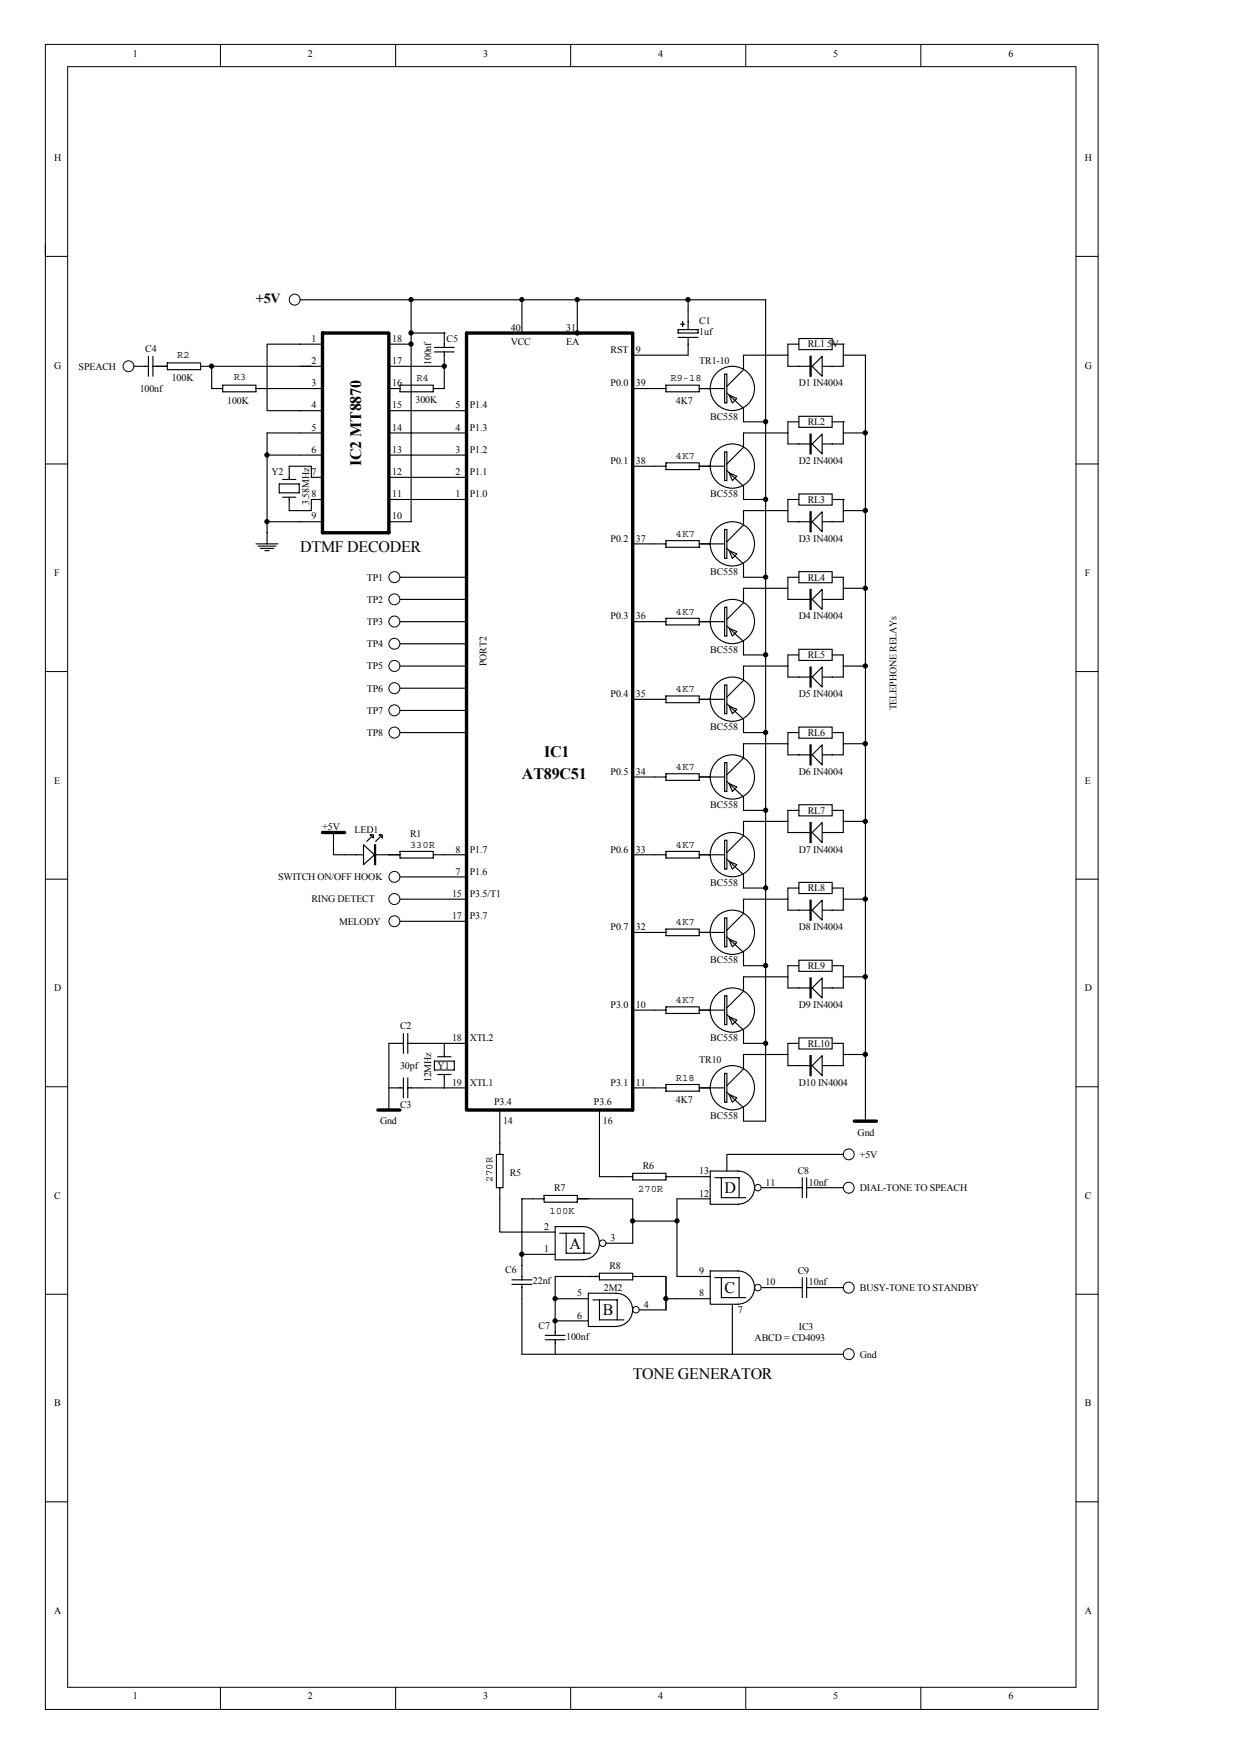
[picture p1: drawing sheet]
<svg xmlns="http://www.w3.org/2000/svg" width="210mm" height="297mm" viewBox="0 0 210 297" stroke-linecap="round" stroke-linejoin="round" font-family="sans-serif">
<g fill="none" stroke="#000" stroke-width=".17">
<path d="M7.7 7.5h178.2v281.8h-178.2zM11.5 11.3h170.6v274.3h-170.6zM37.3 7.5v3.8M67 7.5v3.8M96.6 7.5v3.8M126.2 7.5v3.8M155.9 7.5v3.8M7.7 43.4h3.8M182.1 43.4h3.8M7.7 78.5h3.8M182.1 78.5h3.8M7.7 113.7h3.8"/>
<path d="M182.1 113.7h3.8M7.7 148.8h3.8M182.1 148.8h3.8M7.7 183.9h3.8M182.1 183.9h3.8M7.7 219.1h3.8M182.1 219.1h3.8M7.7 254.2h3.8M182.1 254.2h3.8M37.3 285.6v3.7M67 285.6v3.7M96.6 285.6v3.7"/>
<path d="M126.2 285.6v3.7M155.9 285.6v3.7"/>
</g>
<path d="M79 56.4h28.1v131.5" fill="none" stroke="#000" stroke-width=".57"/>
<g fill="none" stroke="#000" stroke-width=".19">
<path d="M110.8 92.1h1.9M112.7 91.5h5.7v1.1h-5.7zM118.4 92.1h1.8M125.9 86.4v1.9M125.9 95.8v1.9"/>
<circle cx="124" cy="92" r="3.7"/>
</g>
<path d="M122.7 89.6h.3v4.9h-.3z" fill="#fff" stroke="#000" stroke-width=".19"/>
<path d="M123.4 93.2l1.3 .5-.7 .8z" fill="#fff" stroke="#000" stroke-width=".19"/>
<path d="M120 92.1h2.7M123 92.8l2.9 2.6v.4M125.9 88.3v.6l-2.9 2.8M133.4 88.3h9.3" fill="none" stroke="#000" stroke-width=".19"/>
<path d="M137.1 86.6h.2v3.4h-.2z" fill="#fff" stroke="#000" stroke-width=".19"/>
<path d="M137.5 88.3l1.7-1.7v3.4z" fill="#fff" stroke="#000" stroke-width=".19"/>
<path d="M107.1 92.1h3.7M125.9 86.4h7.5M133.4 84.5v3.8M135.2 83.6h5.7v1.9h-5.7zM142.7 84.5h.1M142.7 86.4h3.8M142.7 84.5v3.8M125.9 110.8h3.7M133.4 101.5h9.3" fill="none" stroke="#000" stroke-width=".19"/>
<path d="M137.1 99.8h.2v3.3h-.2z" fill="#fff" stroke="#000" stroke-width=".19"/>
<path d="M139.2 99.8v3.3l-1.7-1.6z" fill="#fff" stroke="#000" stroke-width=".19"/>
<g fill="none" stroke="#000" stroke-width=".19">
<path d="M133.4 99.6h-7.5v1.9M135.2 97.7h-1.8v3.8M140.9 97.7h1.8v3.8M142.7 99.6h3.8M110.8 105.2h1.9M110.8 118.4h1.9M112.7 104.6h5.7v1.2h-5.7zM112.7 117.8h5.7v1.1h-5.7zM118.4 105.2h1.8M118.4 118.4h1.8M125.9 109v1.8"/>
<circle cx="124" cy="105.2" r="3.7"/>
</g>
<path d="M122.7 102.8h.3v4.9h-.3z" fill="#fff" stroke="#000" stroke-width=".19"/>
<path d="M123.4 106.3l1.3 .6-.7 .8z" fill="#fff" stroke="#000" stroke-width=".19"/>
<g fill="none" stroke="#000" stroke-width=".19">
<path d="M135.2 96.8h5.7v1.8h-5.7zM118.4 118.4h1.8M120 105.2h2.7M123 106l2.9 2.6v.4M125.9 101.5v.5l-2.9 2.8M125.9 112.7v1.9M125.9 122.1v1.9"/>
<circle cx="124" cy="118.3" r="3.7"/>
</g>
<path d="M122.7 115.9h.3v4.9h-.3z" fill="#fff" stroke="#000" stroke-width=".19"/>
<path d="M123.4 119.5l1.3 .6-.7 .7z" fill="#fff" stroke="#000" stroke-width=".19"/>
<path d="M120 118.4h2.7M123 119.1l2.9 2.7v.3M125.9 114.6v.6l-2.9 2.8M133.4 114.6h9.3" fill="none" stroke="#000" stroke-width=".19"/>
<path d="M137.1 112.9h.2v3.4h-.2z" fill="#fff" stroke="#000" stroke-width=".19"/>
<path d="M139.2 112.9v3.4l-1.7-1.7z" fill="#fff" stroke="#000" stroke-width=".19"/>
<g fill="none" stroke="#000" stroke-width=".19">
<path d="M125.9 112.7h7.5M135.2 109.9h5.7v1.9h-5.7zM135.2 110.8h-1.8v3.8M140.9 110.8h1.8v3.8M142.7 112.7h3.8M110.8 131.5h1.9M112.7 131h5.7v1.1h-5.7zM118.4 131.5h1.8M125.9 124h3.7M125.9 125.9v1.9M125.9 135.3v1.9"/>
<circle cx="124" cy="131.5" r="3.7"/>
</g>
<path d="M122.7 129.1h.3v4.9h-.3z" fill="#fff" stroke="#000" stroke-width=".19"/>
<path d="M123.4 132.6l1.3 .6-.7 .8z" fill="#fff" stroke="#000" stroke-width=".19"/>
<path d="M120 131.5h2.7M123 132.3l2.9 2.6v.4M125.9 127.8v.5l-2.9 2.8M133.4 127.8h9.3" fill="none" stroke="#000" stroke-width=".19"/>
<path d="M137.1 126.1h.2v3.4h-.2z" fill="#fff" stroke="#000" stroke-width=".19"/>
<path d="M139.2 126.1v3.4l-1.7-1.7z" fill="#fff" stroke="#000" stroke-width=".19"/>
<g fill="none" stroke="#000" stroke-width=".19">
<path d="M125.9 137.2h3.7M125.9 125.9h7.5M125.9 139v1.9M135.2 123.1h5.7v1.8h-5.7zM135.2 124h-1.8v3.8M140.9 124h1.8v3.8M142.7 125.9h3.8M110.8 144.7h1.9M112.7 144.1h5.7v1.1h-5.7zM118.4 144.7h1.8M125.9 148.4v1.9"/>
<circle cx="124" cy="144.6" r="3.7"/>
</g>
<path d="M122.7 142.2h.3v4.9h-.3z" fill="#fff" stroke="#000" stroke-width=".19"/>
<path d="M123.4 145.8l1.3 .5-.7 .8z" fill="#fff" stroke="#000" stroke-width=".19"/>
<path d="M120 144.7h2.7M123 145.4l2.9 2.6v.4M125.9 140.9v.6l-2.9 2.8M133.4 140.9h9.3" fill="none" stroke="#000" stroke-width=".19"/>
<path d="M137.1 139.2h.2v3.4h-.2z" fill="#fff" stroke="#000" stroke-width=".19"/>
<path d="M139.2 139.2v3.4l-1.7-1.7z" fill="#fff" stroke="#000" stroke-width=".19"/>
<g fill="none" stroke="#000" stroke-width=".19">
<path d="M125.9 139h7.5M135.2 136.2h5.7v1.9h-5.7zM135.2 137.2h-1.8v3.7M140.9 137.2h1.8v3.7M142.7 139h3.8M110.8 157.8h1.9M112.7 157.2h5.7v1.2h-5.7zM118.4 157.8h1.8M125.9 150.3h3.7M125.9 152.2v1.9M125.9 161.6v1.8"/>
<circle cx="124" cy="157.8" r="3.7"/>
</g>
<path d="M122.7 155.4h.3v4.9h-.3z" fill="#fff" stroke="#000" stroke-width=".19"/>
<path d="M123.4 158.9l1.3 .6-.7 .8z" fill="#fff" stroke="#000" stroke-width=".19"/>
<path d="M120 157.8h2.7M123 158.6l2.9 2.6v.4M125.9 154.1v.5l-2.9 2.8M133.4 154.1h9.3" fill="none" stroke="#000" stroke-width=".19"/>
<path d="M137.1 152.4h.2v3.3h-.2z" fill="#fff" stroke="#000" stroke-width=".19"/>
<path d="M137.5 154.1l1.7-1.7v3.3z" fill="#fff" stroke="#000" stroke-width=".19"/>
<g fill="none" stroke="#000" stroke-width=".19">
<path d="M125.9 152.2h7.5M135.2 149.4h5.7v1.8h-5.7zM135.2 150.3h-1.8v3.8M140.9 150.3h1.8v3.8M142.7 152.2h3.8M110.8 171h1.9M112.7 170.4h5.7v1.1h-5.7zM118.4 171h1.8M125.9 163.4h3.7M125.9 165.3v1.9M125.9 174.7v1.9"/>
<circle cx="124" cy="171" r="3.7"/>
</g>
<path d="M122.7 168.5h.3v4.9h-.3z" fill="#fff" stroke="#000" stroke-width=".19"/>
<path d="M123.4 172.1l1.3 .6-.7 .7z" fill="#fff" stroke="#000" stroke-width=".19"/>
<path d="M120 171h2.7M123 171.7l2.9 2.6v.4M125.9 167.2v.6l-2.9 2.8M133.4 167.2h9.3" fill="none" stroke="#000" stroke-width=".19"/>
<path d="M137.1 165.5h.2v3.4h-.2z" fill="#fff" stroke="#000" stroke-width=".19"/>
<path d="M137.5 167.2l1.7-1.7v3.4z" fill="#fff" stroke="#000" stroke-width=".19"/>
<g fill="none" stroke="#000" stroke-width=".19">
<path d="M125.9 176.6h3.7M125.9 165.3h7.5M125.9 178.5v1.9M135.2 162.5h5.7v1.9h-5.7zM135.2 163.4h-1.8v3.8M140.9 163.4h1.8v3.8M142.7 165.3h3.8M110.8 184.1h1.9M112.7 183.6h5.7v1.1h-5.7zM118.4 184.1h1.8M125.9 187.9v1.9"/>
<circle cx="124" cy="184.1" r="3.7"/>
</g>
<path d="M122.7 181.7h.3v4.9h-.3z" fill="#fff" stroke="#000" stroke-width=".19"/>
<path d="M123.4 185.3l1.3 .5-.7 .8z" fill="#fff" stroke="#000" stroke-width=".19"/>
<path d="M120 184.1h2.7M123 184.9l2.9 2.6v.4M125.9 180.4v.5l-2.9 2.8M133.4 180.4h9.3" fill="none" stroke="#000" stroke-width=".19"/>
<path d="M137.1 178.7h.2v3.4h-.2z" fill="#fff" stroke="#000" stroke-width=".19"/>
<path d="M139.2 178.7v3.4l-1.7-1.7z" fill="#fff" stroke="#000" stroke-width=".19"/>
<g fill="none" stroke="#000" stroke-width=".19">
<path d="M110.8 78.9h1.9M112.7 78.3h5.7v1.2h-5.7zM118.4 78.9h1.8M125.9 73.3v1.8M146.5 60.1v129.7M125.9 97.7h3.7v92.1h-3.7M125.9 82.7v1.8M133.4 84.5h1.8M140.9 84.5h1.8M107.1 118.4h3.7M107.1 105.2h3.7M107.1 131.5h3.7"/>
<path d="M107.1 144.7h3.7M107.1 157.8h3.7M107.1 171h3.7M125.9 178.5h7.5M135.2 175.7h5.7v1.8h-5.7zM135.2 176.6h-1.8v3.8M140.9 176.6h1.8v3.8M142.7 178.5h3.8M107.1 184.1h3.7"/>
<circle cx="124" cy="78.9" r="3.7"/>
</g>
<g fill="#000" stroke="#000" stroke-width=".17">
<circle cx="146.5" cy="99.6" r=".37"/>
<circle cx="129.6" cy="110.8" r=".37"/>
<circle cx="146.5" cy="112.7" r=".37"/>
<circle cx="129.6" cy="124" r=".37"/>
<circle cx="129.6" cy="137.1" r=".36"/>
<circle cx="146.5" cy="125.9" r=".37"/>
<circle cx="146.5" cy="139" r=".37"/>
<circle cx="129.6" cy="150.3" r=".37"/>
<circle cx="146.5" cy="152.2" r=".37"/>
<circle cx="129.6" cy="163.4" r=".37"/>
<circle cx="129.6" cy="176.6" r=".36"/>
<circle cx="146.5" cy="165.3" r=".37"/>
<circle cx="146.5" cy="178.5" r=".37"/>
</g>
<path d="M122.7 76.5h.3v4.8h-.3z" fill="#fff" stroke="#000" stroke-width=".19"/>
<path d="M123.4 80l1.3 .6-.7 .7z" fill="#fff" stroke="#000" stroke-width=".19"/>
<path d="M120 78.9h2.7M123 79.7l2.9 2.6v.4M125.9 75.1v.6l-2.9 2.8M133.4 75.1h9.3" fill="none" stroke="#000" stroke-width=".19"/>
<path d="M137.1 73.5h.2v3.3h-.2z" fill="#fff" stroke="#000" stroke-width=".19"/>
<path d="M137.5 75.1l1.7-1.6v3.3z" fill="#fff" stroke="#000" stroke-width=".19"/>
<g fill="none" stroke="#000" stroke-width=".19">
<path d="M110.8 65.8h1.9M112.7 65.2h5.7v1.1h-5.7zM118.4 65.8h1.8M125.9 73.3h7.5M125.9 60.1v1.9M125.9 69.5v1.9M135.2 70.5h5.7v1.8h-5.7zM135.2 71.4h-1.8v3.7M140.9 71.4h1.8M142.7 71.4h.1M142.7 73.3h3.8M142.7 71.4v3.7"/>
<circle cx="124" cy="65.7" r="3.7"/>
</g>
<path d="M122.7 63.3h.3v4.9h-.3z" fill="#fff" stroke="#000" stroke-width=".19"/>
<path d="M123.4 66.9l1.3 .5-.7 .8z" fill="#fff" stroke="#000" stroke-width=".19"/>
<path d="M120 65.8h2.7M123 66.5l2.9 2.6v.4M125.9 62v.6l-2.9 2.8M133.4 62h9.3" fill="none" stroke="#000" stroke-width=".19"/>
<path d="M137.1 60.3h.2v3.4h-.2z" fill="#fff" stroke="#000" stroke-width=".19"/>
<path d="M139.2 60.3v3.4l-1.7-1.7z" fill="#fff" stroke="#000" stroke-width=".19"/>
<g fill="none" stroke="#000" stroke-width=".19">
<path d="M114.8 55.8h3.4v.6h-3.4zM114.8 57.1h3.4M115.2 54.9h.7M115.5 54.5v.7M116.5 52.6v3.2M116.5 57.1v3M129.6 50.7v47M135.2 57.3h5.7v1.9h-5.7zM135.2 58.3h-1.8v3.7M140.9 58.3h1.8M142.7 58.3h.1M142.7 58.3v3.7"/>
<path d="M107.1 65.8h3.7M107.1 78.9h3.7M125.9 60.1h7.5M125.9 71.4h3.7M142.7 60.1h3.8M125.9 84.5h3.7M58.3 144.7h9.4M62.8 141.7l-.7 .7M64.3 141.7l-.7 .7M65.8 176.6h2.5M68.3 174.9v3.4M69 176.6h2.5"/>
<path d="M69 174.9v3.4M73.5 179.6h3.4v1.5h-3.4zM74.1 178.9h2.2M75.2 176.6v2.3M74.1 181.9h2.2M75.2 181.9v2.2"/>
</g>
<g fill="#000" stroke="#000" stroke-width=".17">
<circle cx="146.5" cy="73.3" r=".37"/>
<circle cx="129.6" cy="84.5" r=".37"/>
<circle cx="129.6" cy="97.7" r=".36"/>
<circle cx="146.5" cy="86.4" r=".37"/>
</g>
<g fill="#fff" stroke="#000" stroke-width=".19">
<path d="M61.5 143l1.9 1.7-1.9 1.6z"/>
<path d="M64.2 141.3h.5v.5z"/>
<path d="M62.7 141.3h.5v.5z"/>
</g>
<path d="M63.4 143h.2v3.3h-.2z" fill="#fff" stroke="#000" stroke-width=".19"/>
<g fill="none" stroke="#000" stroke-width=".19">
<path d="M7.7 41.3v1.9M50.8 50.7h78.8M54.6 58.3h-9.4v11.2h9.4M65.8 58.3h3.8M69.6 50.7v37.6h-3.8M69.6 56.4h5.6M73.5 58.8h3.4M73.5 59.6h3.4M75.2 56.4h.1M75.2 56.4v2.4M75.2 59.6v2.4M88.3 50.7v5.7"/>
<path d="M97.7 50.7v5.7M116.5 50.7v1.9M22.7 62h2.4M25.1 60.3v3.4M25.9 62h2.4M25.9 60.3v3.4M28.3 61.4h5.7v1.2h-5.7zM34 62h20.6M35.8 62v3.8h1.9M37.7 65.2h5.6v1.1h-5.6zM43.3 65.8h11.3M54.6 77h-9.4v11.3h9.4"/>
<path d="M54.6 73.3h-9.4v3.7M65.8 62h9.4v3.8h-1.9M65.8 65.8h1.9M65.8 69.5h13.2M65.8 73.3h13.2M65.8 77h13.2M67.7 65.2h5.6v1.1h-5.6zM107.1 60.1h9.4M43.3 92.1h3.8M43.7 92.4h3M44.1 92.8h2.2M44.8 93.2h.8"/>
<path d="M45.2 88.3v3.8M47.3 81.9h3.4v1.5h-3.4zM47.8 81.2h2.3M47.8 84.2h2.3M49 84.2v2.2h3.7v-1.9h1.9M54.6 80.8h-1.9v-1.9h-3.7v2.3M65.8 80.8h13.2M65.8 84.5h13.2M67.7 97.7h11.3M67.7 101.5h11.3M67.7 105.2h11.3M67.7 109h11.3"/>
<path d="M67.7 112.7h11.3M67.7 116.5h11.3M67.7 120.2h11.3M67.7 124h11.3M56.5 140.9v3.8h1.8M65.8 144.7h1.9M67.7 144.1h5.6v1.1h-5.6zM67.7 155.9h11.3M67.7 148.4h11.3M67.7 152.2h11.3M73.3 144.7h5.7M65.8 176.6v11.3"/>
<path d="M71.5 176.6h7.5M65.8 184.1h2.5M68.3 182.4v3.4M69 184.1h10M69 182.4v3.4M84 195.4h1.2v5.6h-1.2zM84.6 187.9v7.5M101.5 187.9v11.3h5.6M107.1 198.6h5.6v1.1h-5.6zM112.7 199.2h7.5M121 199.3h4.1v3.4M122.1 199.3v3.4h4.1"/>
<path d="M135.8 199.3v3.4M136.5 199.3v3.4M142.7 195.4h-19.7v2.8M84.6 201v7.5h9.4M86.7 216.6h3.3M86.7 217.4h3.3M88.3 217.4v11.8h35.7v-8.5M88.3 212.3h5.7M92.1 202.3h5.6v1.2h-5.6zM92.1 202.9h-3.8v13.7M94 219.8h5.6M94.7 208.7h4.1v3.4"/>
<path d="M95.8 208.7v3.4h4.2M98.7 213.2a2.8 2.8 0 0 0 2.8-2.8 2.8 2.8 0 0 0-2.8-2.8h-4.7v5.6h4.7M99.6 202.9h-1.9h9.4v7.5h-4.5M99.6 218.9h4.7a2.82 2.82 0 0 1 2.8 2.8 2.82 2.82 0 0 1-2.8 2.8h-4.7zM101.5 215.5h5.6v1.1h-5.6zM101.5 216h-7.5v10M107.1 216h5.6v5.7M107.1 206.7h7.5M112.7 219.8h7.5M112.7 216v5.7M120.2 215.1h4.7a2.82 2.82 0 0 1 2.8 2.8 2.82 2.82 0 0 1-2.8 2.8h-4.7zM120.2 202.9h-5.6v13.1h5.6"/>
<path d="M121 216.2h4.1v3.4M122.1 216.2v3.4h4.1M124.9 203.8a2.8 2.8 0 0 0 2.8-2.8 2.8 2.8 0 0 0-2.8-2.8h-4.7v5.6h4.7M128.9 217.9h6.9M128.9 201h6.9M135.8 216.2v3.4M136.5 217.9h6.2M136.5 201h6.2M136.5 216.2v3.4M92.3 226h3.4M92.3 226.8h3.4M94 223.6h5.6"/>
<path d="M94 226.8v2.4M100.4 220h4.1v3.4M101.5 220v3.4h4.1M108.2 221.7h4.5M124 229.2h18.7"/>
</g>
<path d="M54.6 56.4h11.2v33.8h-11.2zM79 56.4v131.5h28.1M54.6 140.9h3.7M64 187.9h3.7M144.6 189.8h3.8" fill="none" stroke="#000" stroke-width=".57"/>
<g fill="#000" stroke="#000" stroke-width=".17">
<circle cx="69.6" cy="56.3" r=".37"/>
<circle cx="69.6" cy="50.7" r=".36"/>
<circle cx="69.6" cy="58.2" r=".36"/>
<circle cx="88.3" cy="50.7" r=".36"/>
<circle cx="97.7" cy="56.4" r=".37"/>
<circle cx="97.7" cy="50.7" r=".37"/>
<circle cx="116.5" cy="50.7" r=".37"/>
<circle cx="35.8" cy="62" r=".37"/>
<circle cx="45.2" cy="77" r=".37"/>
<circle cx="75.2" cy="62" r=".37"/>
<circle cx="129.6" cy="71.4" r=".37"/>
<circle cx="45.2" cy="88.3" r=".36"/>
<circle cx="88.3" cy="212.3" r=".37"/>
<circle cx="94" cy="219.8" r=".37"/>
<circle cx="107.1" cy="206.7" r=".37"/>
<circle cx="112.7" cy="219.8" r=".37"/>
<circle cx="114.6" cy="206.6" r=".36"/>
<circle cx="94" cy="223.6" r=".36"/>
</g>
<g fill="none" stroke="#000" stroke-width=".17">
<circle cx="49.9" cy="50.7" r=".93"/>
<circle cx="21.7" cy="62" r=".92"/>
<circle cx="66.8" cy="97.7" r=".93"/>
<circle cx="66.8" cy="101.4" r=".93"/>
<circle cx="66.8" cy="109" r=".93"/>
<circle cx="66.8" cy="116.5" r=".93"/>
<circle cx="66.8" cy="112.7" r=".93"/>
<circle cx="66.8" cy="105.2" r=".93"/>
<circle cx="66.8" cy="124" r=".93"/>
<circle cx="66.8" cy="120.2" r=".93"/>
<circle cx="66.8" cy="148.4" r=".93"/>
<circle cx="66.8" cy="155.9" r=".93"/>
<circle cx="66.8" cy="152.2" r=".93"/>
<circle cx="143.7" cy="195.4" r=".92"/>
<circle cx="102" cy="210.4" r=".55"/>
<circle cx="128.3" cy="217.9" r=".55"/>
<circle cx="128.3" cy="201" r=".55"/>
<circle cx="143.7" cy="201" r=".93"/>
<circle cx="143.7" cy="217.9" r=".93"/>
<circle cx="107.7" cy="221.7" r=".55"/>
<circle cx="143.7" cy="229.2" r=".93"/>
</g>
<g font-size="2.7">
<text x="61.1" y="78.9" transform="rotate(-90 61.1 78.9)">IC2 MT8870</text>
<text x="50.8" y="93.3">DTMF DECODER</text>
<text x="88.3" y="131.9">AT89C51</text>
<text x="92.1" y="128.2">IC1</text>
<text x="122.7" y="201.9">D</text>
<text x="96.4" y="211.3">A</text>
<text x="122.7" y="218.8">C</text>
<text x="102" y="222.6">B</text>
<text x="107.1" y="233.3">TONE GENERATOR</text>
</g>
<text font-size="2.4" x="43.3" y="51.2">+5V</text>
<g font-size="1.8">
<text x="30" y="60.6">R2</text>
<text x="39.6" y="64.4">R3</text>
<text x="70.5" y="64.6">R4</text>
<text x="113.5" y="64.6">R9-18</text>
<text x="114.4" y="77.7">4K7</text>
<text x="114.4" y="90.9">4K7</text>
<text x="114.4" y="104">4K7</text>
<text x="114.4" y="117.2">4K7</text>
<text x="114.4" y="130.3">4K7</text>
<text x="69.4" y="143.5">330R</text>
<text x="114.4" y="143.5">4K7</text>
<text x="114.4" y="156.6">4K7</text>
<text x="114.4" y="169.8">4K7</text>
<text x="114.4" y="182.9">R18</text>
<text x="83.4" y="200.1" transform="rotate(-90 83.4 200.1)">270R</text>
<text x="108" y="201.7">270R</text>
<text x="93" y="205.5">100K</text>
</g>
<g font-size="1.7">
<text x="22.5" y="9.6">1</text>
<text x="52.1" y="9.6">2</text>
<text x="81.8" y="9.6">3</text>
<text x="111.4" y="9.6">4</text>
<text x="141.1" y="9.6">5</text>
<text x="170.7" y="9.6">6</text>
<text x="9.2" y="27.2">H</text>
<text x="183.6" y="27.2">H</text>
<text x="24.6" y="59.6">C4</text>
<text x="52.7" y="57.9">1</text>
<text x="66.4" y="57.9">18</text>
<text x="75.6" y="57.9">C5</text>
<text x="86.5" y="56">40</text>
<text x="86.5" y="58.4">VCC</text>
<text x="95.8" y="56">31</text>
<text x="95.8" y="58.4">EA</text>
<text x="103.4" y="59.8">RST</text>
<text x="107.7" y="59.8">9</text>
<text x="118.4" y="54.9">C1</text>
<text x="118.4" y="56.7">1uf</text>
<text x="136.7" y="58.8">RL1</text>
<text x="140" y="58.8">5V</text>
<text x="9.2" y="62.4">G</text>
<text x="13.3" y="62.6">SPEACH</text>
<text x="29.1" y="64.4">100K</text>
<text x="52.7" y="61.6">2</text>
<text x="52.7" y="65.4">3</text>
<text x="66.4" y="61.6">17</text>
<text x="66.4" y="65.4">16</text>
<text x="73" y="61.8" transform="rotate(-90 73 61.8)">100nf</text>
<text x="103.4" y="65.4">P0.0</text>
<text x="107.7" y="65.4">39</text>
<text x="118.4" y="61.6">TR1-10</text>
<text x="135.2" y="65.4">D1 IN4004</text>
<text x="183.6" y="62.4">G</text>
<text x="23.6" y="66.3">100nf</text>
<text x="38.5" y="68.4">100K</text>
<text x="52.7" y="69.1">4</text>
<text x="66.4" y="69.1">15</text>
<text x="70.3" y="68.2">300K</text>
<text x="77.1" y="69.1">5</text>
<text x="79.5" y="69.1">P1.4</text>
<text x="114.4" y="68.4">4K7</text>
<text x="120.2" y="71">BC558</text>
<text x="136.7" y="72">RL2</text>
<text x="52.7" y="72.9">5</text>
<text x="52.7" y="76.6">6</text>
<text x="66.4" y="72.9">14</text>
<text x="66.4" y="76.6">13</text>
<text x="77.1" y="72.9">4</text>
<text x="77.1" y="76.6">3</text>
<text x="79.5" y="76.6">P1.2</text>
<text x="79.5" y="72.9">P1.3</text>
<text x="46" y="80.4">Y2</text>
<text x="52.7" y="80.4">7</text>
<text x="66.4" y="80.4">12</text>
<text x="77.1" y="80.4">2</text>
<text x="79.5" y="80.4">P1.1</text>
<text x="103.4" y="78.5">P0.1</text>
<text x="107.7" y="78.5">38</text>
<text x="135.2" y="78.5">D2 IN4004</text>
<text x="52.3" y="85.5" transform="rotate(-90 52.3 85.5)">3.58MHz</text>
<text x="52.7" y="84.2">8</text>
<text x="52.7" y="87.9">9</text>
<text x="66.4" y="84.2">11</text>
<text x="66.4" y="87.9">10</text>
<text x="77.1" y="84.2">1</text>
<text x="79.5" y="84.2">P1.0</text>
<text x="120.2" y="84.2">BC558</text>
<text x="136.7" y="85.1">RL3</text>
<text x="103.4" y="91.7">P0.2</text>
<text x="107.7" y="91.7">37</text>
<text x="135.2" y="91.7">D3 IN4004</text>
<text x="9.2" y="97.5">F</text>
<text x="62.1" y="98.3">TP1</text>
<text x="120.2" y="97.3">BC558</text>
<text x="136.7" y="98.3">RL4</text>
<text x="183.6" y="97.5">F</text>
<text x="62.1" y="102">TP2</text>
<text x="62.1" y="105.8">TP3</text>
<text x="103.4" y="104.8">P0.3</text>
<text x="107.7" y="104.8">36</text>
<text x="135.2" y="104.8">D4 IN4004</text>
<text x="62.1" y="113.3">TP5</text>
<text x="62.1" y="109.5">TP4</text>
<text x="82.3" y="112.7" transform="rotate(-90 82.3 112.7)">PORT2</text>
<text x="120.2" y="110.5">BC558</text>
<text x="136.7" y="111.4">RL5</text>
<text x="62.1" y="117.1">TP6</text>
<text x="103.4" y="118">P0.4</text>
<text x="107.7" y="118">35</text>
<text x="135.2" y="118">D5 IN4004</text>
<text x="62.1" y="120.8">TP7</text>
<text x="62.1" y="124.6">TP8</text>
<text x="120.2" y="123.6">BC558</text>
<text x="136.7" y="124.6">RL6</text>
<text x="151.7" y="120.2" transform="rotate(-90 151.7 120.2)">TELEPHONE RELAYs</text>
<text x="103.4" y="131.1">P0.5</text>
<text x="107.7" y="131.1">34</text>
<text x="135.2" y="131.1">D6 IN4004</text>
<text x="9.2" y="132.6">E</text>
<text x="120.2" y="136.8">BC558</text>
<text x="136.7" y="137.7">RL7</text>
<text x="183.6" y="132.6">E</text>
<text x="54.6" y="140.5">+5V</text>
<text x="60" y="140.9">LED1</text>
<text x="69.4" y="141.7">R1</text>
<text x="47.1" y="149">SWITCH ON/OFF HOOK</text>
<text x="77.1" y="144.3">8</text>
<text x="77.1" y="148">7</text>
<text x="79.5" y="144.3">P1.7</text>
<text x="79.5" y="148">P1.6</text>
<text x="103.4" y="144.3">P0.6</text>
<text x="107.7" y="144.3">33</text>
<text x="120.2" y="149.9">BC558</text>
<text x="135.2" y="144.3">D7 IN4004</text>
<text x="52.7" y="152.7">RING DETECT</text>
<text x="76.5" y="151.8">15</text>
<text x="76.5" y="155.6">17</text>
<text x="79.5" y="155.6">P3.7</text>
<text x="79.5" y="151.8">P3.5/T1</text>
<text x="136.7" y="150.9">RL8</text>
<text x="57.4" y="156.5">MELODY</text>
<text x="103.4" y="157.4">P0.7</text>
<text x="107.7" y="157.4">32</text>
<text x="135.2" y="157.4">D8 IN4004</text>
<text x="9.2" y="167.8">D</text>
<text x="120.2" y="163.1">BC558</text>
<text x="136.7" y="164">RL9</text>
<text x="183.6" y="167.8">D</text>
<text x="103.4" y="170.6">P3.0</text>
<text x="107.7" y="170.6">10</text>
<text x="135.2" y="170.6">D9 IN4004</text>
<text x="67.7" y="174.2">C2</text>
<text x="76.5" y="176.2">18</text>
<text x="79.5" y="176.2">XTL2</text>
<text x="118.4" y="180">TR10</text>
<text x="120.2" y="176.2">BC558</text>
<text x="136.7" y="177.2">RL10</text>
<text x="67.7" y="180.9">30pf</text>
<text x="73" y="183.2" transform="rotate(-90 73 183.2)">12MHz</text>
<text x="74.1" y="180.9">Y1</text>
<text x="76.5" y="183.7">19</text>
<text x="79.5" y="183.7">XTL1</text>
<text x="103.4" y="183.7">P3.1</text>
<text x="107.7" y="183.7">11</text>
<text x="135.2" y="183.7">D10 IN4004</text>
<text x="64.3" y="190.3">Gnd</text>
<text x="67.7" y="187.5">C3</text>
<text x="83.7" y="186.9">P3.4</text>
<text x="85.2" y="190.3">14</text>
<text x="100.5" y="186.9">P3.6</text>
<text x="102" y="190.3">16</text>
<text x="114.4" y="186.8">4K7</text>
<text x="120.2" y="189.4">BC558</text>
<text x="108.8" y="197.8">R6</text>
<text x="145.2" y="192.2">Gnd</text>
<text x="145.6" y="196">+5V</text>
<text x="9.2" y="202.9">C</text>
<text x="86.3" y="199">R5</text>
<text x="93.8" y="201.6">R7</text>
<text x="118.4" y="202.5">12</text>
<text x="118.4" y="198.8">13</text>
<text x="129.6" y="200.7">11</text>
<text x="135" y="198.8">C8</text>
<text x="136.9" y="200.7">10nf</text>
<text x="145.6" y="201.6">DIAL-TONE TO SPEACH</text>
<text x="183.6" y="202.9">C</text>
<text x="92.1" y="208.2">2</text>
<text x="85.5" y="215.5">C6</text>
<text x="92.1" y="211.9">1</text>
<text x="103.2" y="214.7">R8</text>
<text x="103.4" y="210">3</text>
<text x="118.4" y="215.7">9</text>
<text x="135" y="215.7">C9</text>
<text x="90.2" y="217.4">22nf</text>
<text x="97.7" y="219.4">5</text>
<text x="102.2" y="218.5">2M2</text>
<text x="109" y="221.3">4</text>
<text x="118.4" y="219.4">8</text>
<text x="129.6" y="217.6">10</text>
<text x="136.9" y="217.6">10nf</text>
<text x="145.6" y="218.5">BUSY-TONE TO STANDBY</text>
<text x="91.2" y="224.9">C7</text>
<text x="95.8" y="226.8">100nf</text>
<text x="97.7" y="223.2">6</text>
<text x="124.9" y="222.2">7</text>
<text x="127.7" y="226.9">ABCD = CD4093</text>
<text x="135.2" y="225.1">IC3</text>
<text x="145.6" y="229.8">Gnd</text>
<text x="9.2" y="238">B</text>
<text x="183.6" y="238">B</text>
<text x="9.2" y="273.2">A</text>
<text x="183.6" y="273.2">A</text>
<text x="22.5" y="287.6">1</text>
<text x="52.1" y="287.6">2</text>
<text x="81.8" y="287.6">3</text>
<text x="111.4" y="287.6">4</text>
<text x="141.1" y="287.6">5</text>
<text x="170.7" y="287.6">6</text>
</g>
</svg>
